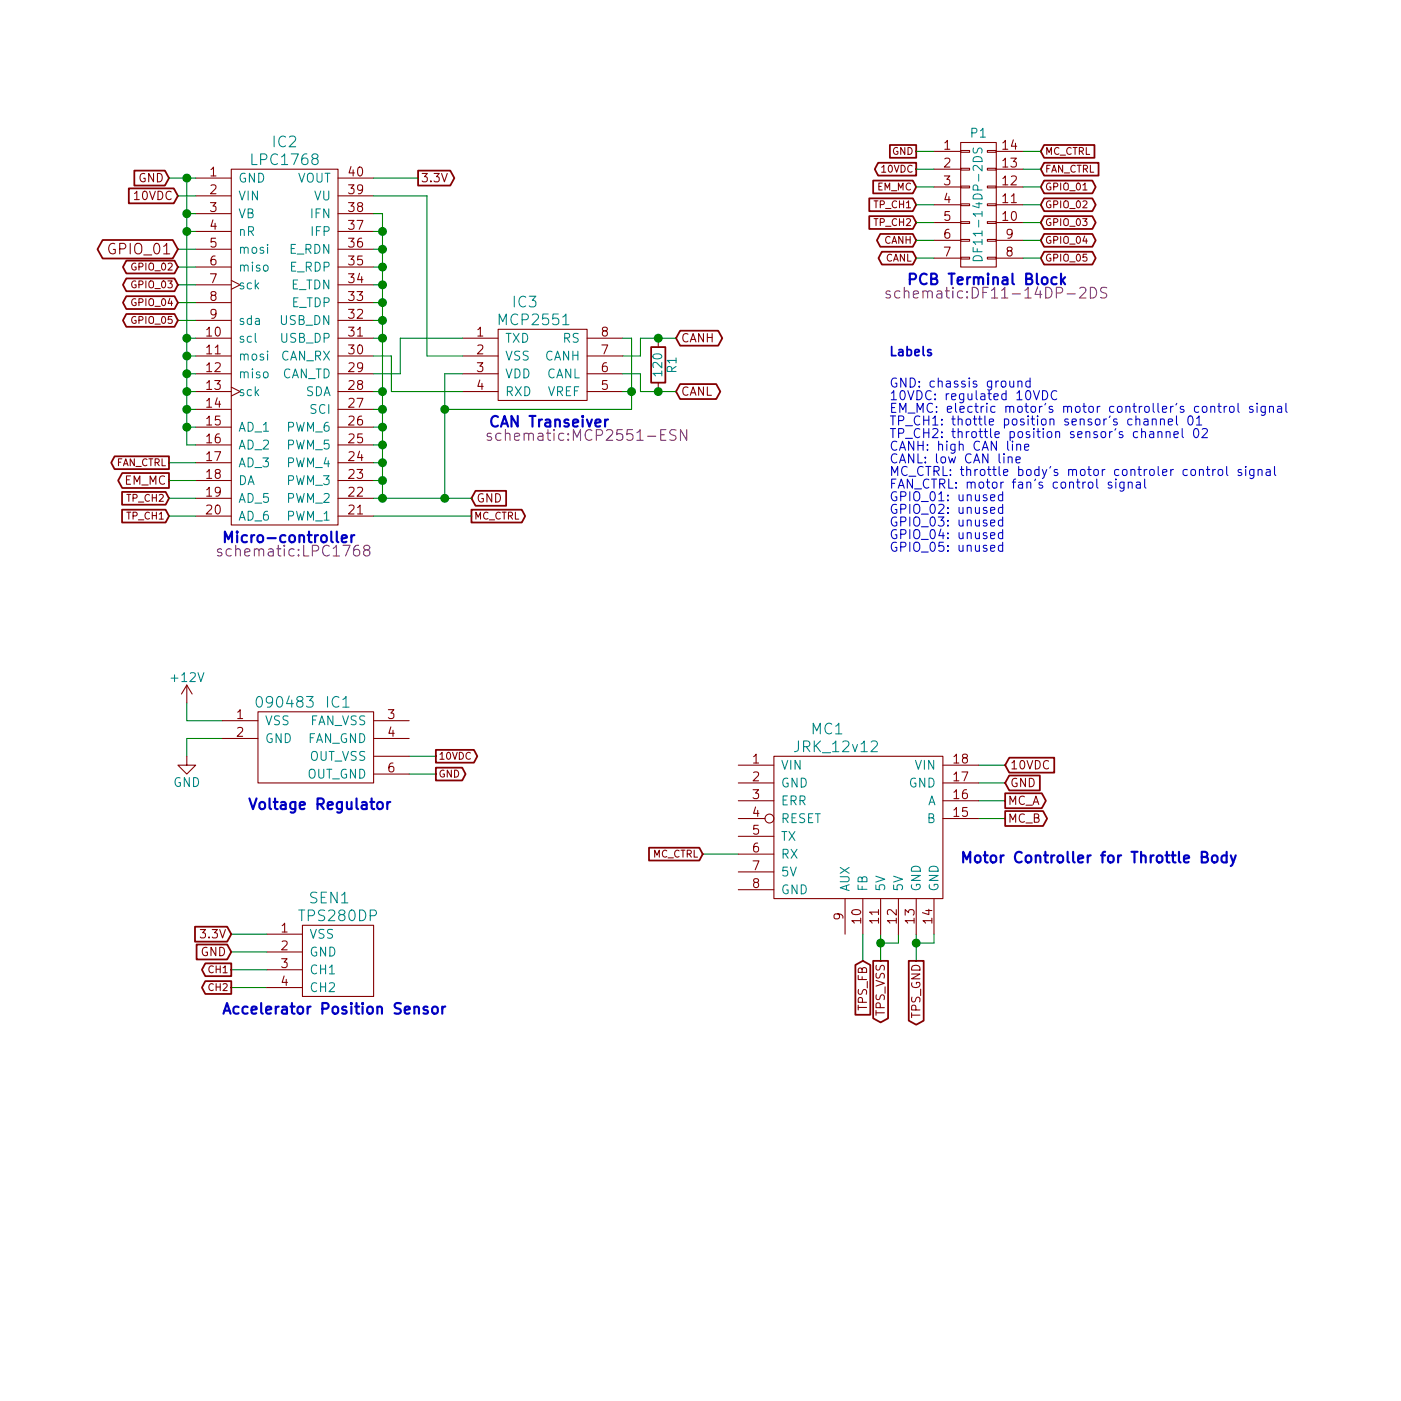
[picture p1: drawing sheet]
<svg xmlns="http://www.w3.org/2000/svg" width="200mm" height="200mm" viewBox="0 0 200 200" stroke-linecap="round" stroke-linejoin="round" font-family="sans-serif">
<g fill="none" stroke="#840000" stroke-width=".15">
<path d="M27.9 25.4h5.1M27.9 28h5.1M27.9 30.5h5.1M27.9 33h5.1M27.9 35.6h5.1M27.9 38.1h5.1M33 24.2h15.3v50.8h-15.3zM48.3 25.4h5M48.3 28h5M48.3 30.5h5M48.3 33h5M48.3 35.6h5"/>
<path d="M48.3 38.1h5M133.3 21.6h3.9M133.3 24.2h3.9M133.3 26.7h3.9M133.3 29.2h3.9M133.3 31.8h3.9M133.3 34.3h3.9M133.3 36.9h3.9M137.2 36.7h1.2v.3h-1.2zM137.2 34.2h1.2v.2h-1.2zM137.2 31.6h1.2v.3h-1.2zM137.2 29.1h1.2v.3h-1.2z"/>
<path d="M137.2 26.6h1.2v.2h-1.2zM137.2 24h1.2v.3h-1.2zM137.2 21.5h1.2v.2h-1.2zM137.2 20.3h5v17.8h-5zM141 36.7h1.2v.3h-1.2zM141 34.2h1.2v.2h-1.2zM141 31.6h1.2v.3h-1.2zM141 29.1h1.2v.3h-1.2zM141 26.6h1.2v.2h-1.2zM141 24h1.2v.3h-1.2zM141 21.5h1.2v.2h-1.2zM142.2 21.6h3.8"/>
<path d="M142.2 24.2h3.8M142.2 26.7h3.8M142.2 29.2h3.8M142.2 31.8h3.8M142.2 34.3h3.8M142.2 36.9h3.8M154.6 27.1h.6M27.9 40.7h5.1M27.9 43.2h5.1M27.9 45.7h5.1M27.9 48.3h5.1M27.9 50.8h5.1"/>
<path d="M27.9 53.4h5.1M27.9 55.9h5.1M27.9 58.4h5.1M33 40l1.3 .7-1.3 .6M33 55.3l1.3 .6-1.3 .6M48.3 40.7h5M48.3 43.2h5M48.3 45.7h5M48.3 48.3h5M48.3 50.8h5M48.3 53.4h5M48.3 55.9h5"/>
<path d="M48.3 58.4h5M66 48.3h5.1M66 50.8h5.1M66 53.4h5.1M66 55.9h5.1M71.1 47h12.7v10.2h-12.7zM83.8 48.3h5.1M83.8 50.8h5.1M83.8 53.4h5.1M83.8 55.9h5.1M94 48.3v1.3M94 54.6v1.3"/>
<path d="M27.9 73.7h5.1M27.9 71.1h5.1M27.9 68.6h5.1M27.9 66.1h5.1M27.9 61h5.1M27.9 63.5h5.1M48.3 73.7h5M48.3 71.1h5M48.3 68.6h5M48.3 66.1h5M48.3 61h5M48.3 63.5h5"/>
<path d="M26.7 97.8l-.8 1.3M26.7 97.8v2.6M26.7 97.8l.7 1.3M26.7 108v1.2h1.2l-1.2 1.3-1.3-1.3h1.3M31.7 102.9h5.1M31.7 105.4h5.1M36.8 101.6h16.5v10.2h-16.5zM53.3 102.9h5.1M53.3 105.4h5.1M53.3 110.5h5.1M53.3 108h5.1M105.4 109.2h5.1"/>
<path d="M105.4 111.8h5.1M105.4 114.3h5.1M105.4 116.9h3.8M105.4 119.4h5.1M110.5 108h24.1v20.3h-24.1zM134.6 109.2h5.1M134.6 111.8h5.1M134.6 114.3h5.1M134.6 116.9h5.1M38.1 133.4h5.1M38.1 135.9h5.1M38.1 138.5h5.1"/>
<path d="M43.2 132.1h10.1v10.2h-10.1zM105.4 121.9h5.1M105.4 124.5h5.1M105.4 127h5.1M120.6 128.3v5.1M123.2 128.3v5.1M125.7 128.3v5.1M128.3 128.3v5.1M130.8 128.3v5.1M133.3 128.3v5.1M38.1 141h5.1"/>
<circle cx="109.9" cy="116.9" r=".63"/>
</g>
<path d="M127.1 41.6l-.4-.1-.2 .3 .1 .2 .5 .1 .1 .2-.1 .2h-.2h-.4M128.5 41.6a.48 .48 0 0 0-.7 .1l-.1 .6a.48 .48 0 0 0 .8 .2M155.7 41a.77 .77 0 0 1 .9 .8 .77 .77 0 0 1-.9 .7zM158 41.1a.62 .62 0 0 0-.8 .1 .36 .36 0 0 0 .2 .6 .53 .53 0 0 1 .6 .3l-.1 .3a.62 .62 0 0 1-.8 .1M31.6 78.4h-.3l-.3 .2 .1 .2 .5 .1 .1 .2-.1 .2-.1 .1-.5-.1M52.2 78.5l-.3-.3 .1-.2a.48 .48 0 0 1 .7 0l.1 .2-.3 .3a.47 .47 0 0 0-.6 .3v.3a.48 .48 0 0 0 .5 .3 .48 .48 0 0 0 .4-.3v-.3l-.3-.3M70.1 61.9l-.3-.1-.3 .3 .1 .2 .5 .1 .1 .2-.1 .2-.1 .1-.5-.1M96.5 61.4a.62 .62 0 0 0-.8 .1 .36 .36 0 0 0 .2 .6 .53 .53 0 0 1 .6 .3l-.1 .3a.62 .62 0 0 1-.8 .1M98 61.3v1.6l-.8-1.6v1.6" fill="none" stroke="#840084" stroke-width=".15"/>
<g fill="none" stroke="#840000" stroke-width=".25">
<path d="M14.7 34.3h10l.7 1.3-.7 1.3h-10l-.8-1.3zM18 37.2h6.9l.5 .9-.5 .9h-6.9l-.4-.9zM18 39.8h6.9l.5 .9-.5 .9h-6.9l-.4-.9zM18.4 26.9h6.4l.6 1.1-.6 1h-6.4zM19.2 24.4h4.3l.6 1-.6 1.1h-4.3zM59.7 24.4h4.6l.6 1-.6 1.1h-4.6zM124.1 28.3h6.2l.5 .9-.5 .9h-6.2zM124.1 30.9h6.2l.5 .9-.5 .9h-6.2zM124.7 25.8h5.6l.5 .9-.5 .9h-5.6zM125.4 23.2h5.4v1.9h-5.4l-.5-.9zM125.7 33.4h4.6l.5 .9-.5 .9h-4.6l-.5-.9zM125.9 35.9h4.4l.5 1-.5 .9h-4.4l-.5-.9z"/>
<path d="M127.1 20.7h3.7v1.8h-3.7zM149.1 20.7h7.2v1.8h-7.2l-.5-.9zM149.1 23.2h7.7v1.9h-7.7l-.5-.9zM149.1 25.8h6.9l.4 .9-.4 .9h-6.9l-.5-.9zM149.1 28.3h6.9l.4 .9-.4 .9h-6.9l-.5-.9zM149.1 30.9h6.9l.4 .9-.4 .9h-6.9l-.5-.9zM149.1 33.4h6.9l.4 .9-.4 .9h-6.9l-.5-.9zM149.1 35.9h6.9l.4 1-.4 .9h-6.9l-.5-.9zM18 42.3h6.9l.5 .9-.5 .9h-6.9l-.4-.9zM18 44.8h6.9l.5 .9-.5 1h-6.9l-.4-1zM93 49.6h2v5h-2zM97.1 47.2h5.4l.6 1.1-.6 1.1h-5.4l-.6-1.1z"/>
<path d="M97.1 54.8h5.2l.5 1.1-.5 1.1h-5.2l-.6-1.1zM16.4 65.2h7.7v1.8h-7.7l-.5-.9zM17.4 70.2h6.2l.5 .9-.5 1h-6.2zM17.4 72.8h6.2l.5 .9-.5 .9h-6.2zM17.4 67.5h6.7v2.2h-6.7l-.5-1.1zM67.3 72.8h7.2l.5 .9-.5 .9h-7.2zM67.9 70.1h4.4v2.1h-4.4l-.6-1.1zM62.2 109.6h3.8l.5 .9-.5 .9h-3.8zM62.2 107.1h5.5l.4 .9-.4 .9h-5.5zM143.5 115.8h5.4l.6 1.1-.6 1h-5.4zM143.5 113.3h5.2l.6 1-.6 1.1h-5.2zM144.1 110.7h4.4v2.2h-4.4l-.6-1.1z"/>
<path d="M144.1 108.2h6.4v2.1h-6.4l-.6-1.1zM27.8 132.3h4.6l.6 1.1-.6 1h-4.6zM28.1 134.8h4.3l.6 1.1-.6 1.1h-4.3zM29.3 137.5h3.7v1.9h-3.7l-.5-.9zM92.7 121h7.1l.5 .9-.5 1h-7.1zM122.1 137.8l1.1-.6 1.1 .6v7.1h-2.2zM124.7 137.2h2.1v8.2l-1.1 .6-1-.6zM129.7 137.2h2.2v8.5l-1.1 .6-1.1-.6zM29.3 140.1h3.7v1.8h-3.7l-.5-.9z"/>
</g>
<g fill="none" stroke="#0000c2" stroke-width=".3">
<path d="M150.9 39.6a.48 .48 0 0 0-.7 .1l-.1 .6a.48 .48 0 0 0 .8 .2M151.5 39.1v1.5M152.1 39.6l-.6 .6M86.8 59.9l-.3 .1-.1 .2M151.6 40l.5 .6M48.8 76.9l.7-.1v-.3l-.5-.1-.2 .2 .1 .7 .1 .1 .5-.1M50.2 76.4v1M50.6 76.4l-.3 .1-.1 .2M35.6 114l.5 1.5 .5-1.5M171.6 122.4l.6-.1a.36 .36 0 0 0 .2-.4 .36 .36 0 0 0-.3-.3h-.5v1.5h.6a.4 .4 0 0 0 .3-.3 .4 .4 0 0 0-.2-.4h-.2M173.1 122.3a.42 .42 0 0 1 .4-.2 .42 .42 0 0 1 .3 .3v.5a.43 .43 0 0 1-.4 .3 .43 .43 0 0 1-.4-.3zM175.1 122.2a.48 .48 0 0 0-.6 .1l-.1 .6a.48 .48 0 0 0 .7 .2"/>
<path d="M175.1 121.6v1.5M175.7 122.1l.4 1M176.4 122.1l-.5 1.4-.2 .1M61 143.8l-.3-.1-.2 .2v.2l.5 .2 .1 .1-.1 .3h-.1h-.4M61.8 143.9a.42 .42 0 0 1 .4-.2 .42 .42 0 0 1 .3 .3v.4a.43 .43 0 0 1-.4 .3 .43 .43 0 0 1-.4-.3zM63.1 143.7v1M63.6 143.7l-.3 .1-.2 .2"/>
</g>
<g fill="none" stroke="#008400" stroke-width=".15">
<path d="M24.1 25.4h3.8M25.4 38.1h2.5M25.4 35.6h2.5M25.4 28h2.5M26.7 25.4v38.1h1.2M26.7 33h1.2M26.7 30.5h1.2M53.3 38.1h1.3M53.3 35.6h1.3M53.3 33h1.3M53.3 30.5h1.3v40.6M53.3 28h7.7v22.8h5"/>
<path d="M53.3 25.4h6.4M130.8 21.6h2.5M130.8 24.2h2.5M130.8 26.7h2.5M130.8 29.2h2.5M130.8 31.8h2.5M130.8 34.3h2.5M130.8 36.9h2.5M146 21.6h2.6M146 24.2h2.6M146 26.7h2.6M146 29.2h2.6"/>
<path d="M146 31.8h2.6M146 34.3h2.6M146 36.9h2.6M25.4 45.7h2.5M25.4 43.2h2.5M25.4 40.7h2.5M26.7 53.4h1.2M26.7 55.9h1.2M26.7 58.4h1.2M26.7 48.3h1.2M26.7 50.8h1.2M53.3 55.9h1.3"/>
<path d="M53.3 50.8h2.6v5.1h10.1M53.3 58.4h1.3M53.3 48.3h1.3M53.3 45.7h1.3M53.3 43.2h1.3M53.3 40.7h1.3M66 48.3h-8.9v5.1h-3.8M66 53.4h-2.5v17.7M88.9 53.4h2.5v2.5h5.1M88.9 55.9h1.3M88.9 48.3h1.3v10.1h-26.7M96.5 48.3h-5.1v2.5h-2.5"/>
<path d="M24.1 66.1h3.8M24.1 68.6h3.8M24.1 71.1h3.8M24.1 73.7h3.8M26.7 61h1.2M53.3 61h1.3M53.3 63.5h1.3M53.3 66.1h1.3M53.3 68.6h1.3M53.3 71.1h14M53.3 73.7h14M26.7 100.4v2.5h5"/>
<path d="M31.7 105.4h-5v2.6M58.4 108h3.8M58.4 110.5h3.8M139.7 116.9h3.8M139.7 114.3h3.8M139.7 111.8h3.8M139.7 109.2h3.8M33 133.4h5.1M33 135.9h5.1M33 138.5h5.1M100.3 121.9h5.1M123.2 133.4v3.8"/>
<path d="M125.7 133.4v3.8M128.3 133.4v1.2h-2.6M130.8 133.4v3.8M133.3 133.4v1.2h-2.5M33 141h5.1"/>
</g>
<g fill="#008400" stroke="#008400" stroke-width=".25">
<circle cx="54.6" cy="71.1" r=".51"/>
<circle cx="26.7" cy="30.5" r=".51"/>
<circle cx="26.7" cy="25.4" r=".51"/>
<circle cx="54.6" cy="48.3" r=".51"/>
<circle cx="54.6" cy="55.9" r=".51"/>
<circle cx="54.6" cy="58.4" r=".51"/>
<circle cx="54.6" cy="61" r=".51"/>
<circle cx="54.6" cy="63.5" r=".51"/>
<circle cx="54.6" cy="66.1" r=".51"/>
<circle cx="54.6" cy="68.6" r=".51"/>
<circle cx="54.6" cy="45.7" r=".51"/>
<circle cx="54.6" cy="43.2" r=".51"/>
<circle cx="54.6" cy="40.7" r=".51"/>
<circle cx="54.6" cy="38.1" r=".51"/>
<circle cx="54.6" cy="35.6" r=".51"/>
<circle cx="54.6" cy="33" r=".51"/>
<circle cx="26.7" cy="33" r=".51"/>
<circle cx="26.7" cy="48.3" r=".51"/>
<circle cx="26.7" cy="50.8" r=".51"/>
<circle cx="26.7" cy="53.4" r=".51"/>
<circle cx="26.7" cy="55.9" r=".51"/>
<circle cx="26.7" cy="58.4" r=".51"/>
<circle cx="26.7" cy="61" r=".51"/>
<circle cx="94" cy="55.9" r=".51"/>
<circle cx="94" cy="48.3" r=".51"/>
<circle cx="63.5" cy="71.1" r=".51"/>
<circle cx="63.5" cy="58.4" r=".51"/>
<circle cx="90.2" cy="55.9" r=".51"/>
<circle cx="125.7" cy="134.6" r=".51"/>
<circle cx="130.8" cy="134.6" r=".51"/>
</g>
<path d="M139 36.7a.69 .69 0 0 1 .8-.2 .69 .69 0 0 1 .4 .7h-1.3zM139 21.1l-.1 .5 .1 .2h.4l.2-.5 .4-.2 .2 .3-.1 .4" fill="none" stroke="#008484" stroke-width=".15"/>
<g fill="none" stroke="#0000c2" stroke-width=".15">
<path d="M144.2 54.4v.8l.4 .1 .1-.2M144.7 54.4v.9M145.3 54.5l.2-.1 .3 .1 .1 .8M145.3 54.4v.9M147.1 54.5l-.4-.1-.2 .2v.5l.2 .2 .4-.1M147.1 54v1.3M147.5 55.8l.5 1.3 .4-1.3M148.8 55.8a.68 .68 0 0 1 .8 .4 .68 .68 0 0 1-.2 .8l-.6 .1zM150.9 55.9a.52 .52 0 0 0-.7 0 .52 .52 0 0 0-.1 .6 .48 .48 0 0 0 .2 .5 .48 .48 0 0 0 .6-.1M163.3 59.9h.6v.8M164.5 59.9l.2-.1 .3 .1 .1 .8M164.5 59.8v.9"/>
<path d="M165.7 59.9l.2-.1 .3 .1v.8M165.7 59.8v.9M168 59.4v1.1l.1 .2M169.7 59.5l.3-.1a.81 .81 0 0 1 0 1.3l-.2-.1-.2-.2v-.5zM170.8 59.7l.4-.3v1.3M172.9 58.1l.2-.1 .3 .1v.8M172.9 58v.9M173.9 58h.4M174 57.6v1.1l.3 .2M174.8 58v.9M175.2 58l-.3 .1-.1 .1M175.6 58.1l.2-.1 .3 .1 .1 .5-.1 .2-.3 .1-.2-.1z"/>
<path d="M176.8 57.6v1.1l.1 .2M178.9 58.1a.31 .31 0 0 0-.5 .1v.2l.5 .1v.1l-.2 .3-.3-.1M179.5 57.6v.1l.1-.1h-.1v.1M179.5 58v.9M180.6 58v1.2a.35 .35 0 0 1-.5 0M180.6 58.1l-.3-.1-.3 .2 .1 .6 .2 .1 .3-.1M181.3 58.1l.1-.1 .4 .1v.8M181.3 58v.9M182.4 58.1h.5l.1 .8M183 58.3l-.5 .1a.27 .27 0 0 0-.1 .2 .27 .27 0 0 0 .1 .3l.5-.1M183.6 57.6v1.1l.2 .2M141.4 71.1l.6-.2v-.2l-.4-.1-.2 .2 .1 .6 .1 .1 .4-.1"/>
<path d="M141.4 72.9l.6-.2v-.2l-.4-.1-.2 .2 .1 .6 .1 .1 .4-.1M141.4 74.7l.6-.2v-.2l-.4-.1-.2 .2 .1 .6 .1 .1 .4-.1M141.4 76.5l.6-.1v-.3l-.4-.1-.2 .2 .1 .6 .1 .1 .4-.1M141.4 78.3l.6-.1v-.3h-.4l-.2 .1 .1 .6 .1 .1 .4-.1M143.2 70.7l-.4-.1-.3 .3 .1 .5 .2 .1 .4-.1M143.2 72.5l-.4-.1-.3 .3 .1 .5 .2 .1 .4-.1M143.2 74.3l-.4-.1-.3 .3 .1 .5 .2 .1 .4-.1M143.2 76.1l-.4-.1-.3 .3 .1 .5 .2 .1 .4-.1M143.2 77.9h-.4l-.3 .2 .1 .5 .2 .1 .4-.1M143.2 70.2v1.3M143.2 72v1.3M143.2 73.8v1.3"/>
<path d="M143.2 75.6v1.3M143.2 77.4v1.3M143.9 65.3l.2-.1 .3 .1 .1 .8M143.9 65.2v.9M145.1 65.7l.6-.2-.1-.2-.4-.1-.1 .2v.6l.1 .1 .4-.1M145.2 63.5l.1-.1 .4 .1v.8M145.2 63.4v.9M146.3 63.9l.6-.2-.1-.2-.3-.1-.2 .2v.6l.2 .1 .3-.1M158.7 68.9a.31 .31 0 0 0-.5 .1l.1 .2 .4 .1 .1 .1-.2 .3-.4-.1M159.3 68.8v.9M160.5 68.8l-.1 1.2a.35 .35 0 0 1-.5 .1M160.5 68.9l-.4-.1-.2 .3v.5l.2 .1 .4-.1"/>
<path d="M161.1 68.9l.2-.1 .3 .1v.8M161.1 68.8v.9M162.3 68.9h.5v.8M162.8 69.1l-.4 .1a.27 .27 0 0 0-.2 .2 .27 .27 0 0 0 .2 .3l.4-.1M163.4 68.4v1.1l.2 .2M163.9 60.1l-.4 .1a.27 .27 0 0 0-.2 .2 .27 .27 0 0 0 .2 .3l.4-.1M164.2 61.7h.5v.8M164.7 61.9l-.4 .1a.27 .27 0 0 0-.2 .2 .27 .27 0 0 0 .2 .3l.4-.1M165.3 61.7l.2-.1 .3 .1 .1 .8M165.3 61.6v.9M166.5 61.7l.2-.1 .3 .1 .1 .8M166.5 61.6v.9"/>
<path d="M166.8 60.2l.6-.1v-.2l-.4-.1-.2 .2 .1 .6 .1 .1 .4-.1M167.6 62.1l.6-.2v-.2l-.4-.1-.2 .2 .1 .6 .1 .1 .4-.1M168.8 61.2v1.1l.2 .2M170.5 61.3l.3-.1a.81 .81 0 0 1 0 1.3l-.2-.1-.1-.2-.1-.5zM170.8 60.7h.8M171.7 61.3l.4-.1 .2 .1 .1 .2-.8 1h.8M172.2 67h.5M172.4 66.6v1.1l.3 .2M173.2 67v.9M173.5 67l-.2 .1-.1 .2M174 67.1l.1-.1 .4 .1 .1 .5-.1 .2-.4 .1-.1-.1zM175.1 66.6v1.1l.2 .2"/>
<path d="M177.2 67.1a.31 .31 0 0 0-.4 .1v.2l.4 .1 .1 .1-.2 .3-.3-.1M177.9 66.6v.1v-.1v.1M177.9 67v.9M179 67v1.2a.35 .35 0 0 1-.5 0M179 67.1l-.4-.1-.2 .3 .1 .5 .1 .1 .4-.1M179.6 67.1l.2-.1 .3 .1 .1 .8M179.6 67v.9M180.8 67.1h.5l.1 .8M181.4 67.3l-.5 .1a.27 .27 0 0 0-.2 .2 .27 .27 0 0 0 .2 .3l.5-.1M182 66.6v1.1l.1 .2"/>
</g>
<g font-size="2.1" fill="#008484">
<text x="36.2" y="23.6">LPC1768</text>
<text x="39" y="21">IC2</text>
<text x="71.5" y="46.4">MCP2551</text>
<text x="73.3" y="43.9">IC3</text>
<text x="37.1" y="101">090483</text>
<text x="46.6" y="101">IC1</text>
<text x="113.7" y="107.4">JRK_12v12</text>
<text x="115.9" y="104.9">MC1</text>
<text x="43" y="131.5">TPS280DP</text>
<text x="44.2" y="129">SEN1</text>
</g>
<text font-size="2.1" fill="#840000" x="15.8" y="36.3">GPIO_01</text>
<g font-size="2.1" fill="#840084">
<text x="129.5" y="40.7">PCB Terminal Block</text>
<text x="128.7" y="42.6">schematic:DF11-14DP-2DS</text>
<text x="71" y="62.9">schematic:MCP2551-ESN</text>
<text x="31.9" y="79.5">schematic:LPC1768</text>
</g>
<g font-size="2.1" fill="#0000c2">
<text x="69.8" y="61">CAN Transeiver</text>
<text x="31.7" y="77.5">Micro-controller</text>
<text x="37.7" y="115.6">Voltage Regulator</text>
<text x="137.2" y="123.2">Motor Controller for Throttle Body</text>
<text x="31.7" y="144.8">Accelerator Position Sensor</text>
</g>
<g font-size="1.8" fill="#840000">
<text x="134.8" y="21.4">1</text>
<text x="134.8" y="23.9">2</text>
<text x="143.2" y="23.9">13</text>
<text x="143.2" y="21.4">14</text>
<text x="30" y="25.2">1</text>
<text x="30" y="27.7">2</text>
<text x="49.8" y="25.2">40</text>
<text x="49.8" y="27.7">39</text>
<text x="134.8" y="26.4">3</text>
<text x="134.8" y="29">4</text>
<text x="143.2" y="29">11</text>
<text x="143.2" y="26.4">12</text>
<text x="30" y="30.3">3</text>
<text x="30" y="32.8">4</text>
<text x="30" y="35.3">5</text>
<text x="49.8" y="35.3">36</text>
<text x="49.8" y="32.8">37</text>
<text x="49.8" y="30.3">38</text>
<text x="134.8" y="31.5">5</text>
<text x="134.8" y="34.1">6</text>
<text x="143.2" y="31.5">10</text>
<text x="143.7" y="34.1">9</text>
<text x="30" y="37.9">6</text>
<text x="30" y="40.4">7</text>
<text x="49.8" y="40.4">34</text>
<text x="49.8" y="37.9">35</text>
<text x="134.8" y="36.6">7</text>
<text x="143.7" y="36.6">8</text>
<text x="30" y="43">8</text>
<text x="30" y="45.5">9</text>
<text x="49.8" y="45.5">32</text>
<text x="49.8" y="43">33</text>
<text x="29.5" y="48">10</text>
<text x="29.5" y="50.6">11</text>
<text x="29.5" y="53.1">12</text>
<text x="49.8" y="50.6">30</text>
<text x="49.8" y="48">31</text>
<text x="49.8" y="53.1">29</text>
<text x="68.1" y="48">1</text>
<text x="68.1" y="50.6">2</text>
<text x="68.1" y="53.1">3</text>
<text x="85.9" y="53.1">6</text>
<text x="85.9" y="50.6">7</text>
<text x="85.9" y="48">8</text>
<text x="29.5" y="55.7">13</text>
<text x="29.5" y="58.2">14</text>
<text x="49.8" y="58.2">27</text>
<text x="49.8" y="55.7">28</text>
<text x="68.1" y="55.7">4</text>
<text x="85.9" y="55.7">5</text>
<text x="29.5" y="60.7">15</text>
<text x="29.5" y="63.3">16</text>
<text x="29.5" y="65.8">17</text>
<text x="49.8" y="65.8">24</text>
<text x="49.8" y="63.3">25</text>
<text x="49.8" y="60.7">26</text>
<text x="29.5" y="68.4">18</text>
<text x="29.5" y="70.9">19</text>
<text x="49.8" y="70.9">22</text>
<text x="49.8" y="68.4">23</text>
<text x="29.5" y="73.4">20</text>
<text x="49.8" y="73.4">21</text>
<text x="33.8" y="102.6">1</text>
<text x="33.8" y="105.2">2</text>
<text x="55.4" y="102.6">3</text>
<text x="55.4" y="105.2">4</text>
<text x="55.4" y="110.3">6</text>
<text x="107.5" y="109">1</text>
<text x="107.5" y="111.5">2</text>
<text x="136.2" y="111.5">17</text>
<text x="136.2" y="109">18</text>
<text x="107.5" y="114.1">3</text>
<text x="107.5" y="116.6">4</text>
<text x="107.5" y="119.2">5</text>
<text x="136.2" y="116.6">15</text>
<text x="136.2" y="114.1">16</text>
<text x="107.5" y="121.7">6</text>
<text x="107.5" y="124.2">7</text>
<text x="107.5" y="126.8">8</text>
<text x="120.4" y="131.3" transform="rotate(-90 120.4 131.3)">9</text>
<text x="122.9" y="131.8" transform="rotate(-90 122.9 131.8)">10</text>
<text x="125.5" y="131.8" transform="rotate(-90 125.5 131.8)">11</text>
<text x="128" y="131.8" transform="rotate(-90 128 131.8)">12</text>
<text x="130.6" y="131.8" transform="rotate(-90 130.6 131.8)">13</text>
<text x="133.1" y="131.8" transform="rotate(-90 133.1 131.8)">14</text>
<text x="40.2" y="133.1">1</text>
<text x="40.2" y="135.7">2</text>
<text x="40.2" y="138.2">3</text>
<text x="40.2" y="140.7">4</text>
</g>
<g font-size="1.8" fill="#008484">
<text x="138.6" y="19.6">P1</text>
<text x="34" y="26.1">GND</text>
<text x="34" y="28.6">VIN</text>
<text x="42.3" y="26.1">VOUT</text>
<text x="44.8" y="28.6">VU</text>
<text x="34" y="31.1">VB</text>
<text x="34" y="33.7">nR</text>
<text x="44.4" y="31.1">IFN</text>
<text x="44.5" y="33.7">IFP</text>
<text x="140.3" y="35.9" transform="rotate(-90 140.3 35.9)">DF11-14DP-2DS</text>
<text x="34" y="36.2">mosi</text>
<text x="34" y="38.8">miso</text>
<text x="34" y="41.3">sck</text>
<text x="41.2" y="36.2">E_RDN</text>
<text x="41.4" y="38.8">E_RDP</text>
<text x="41.5" y="41.3">E_TDN</text>
<text x="34" y="46.4">sda</text>
<text x="40" y="46.4">USB_DN</text>
<text x="41.6" y="43.8">E_TDP</text>
<text x="34" y="48.9">scl</text>
<text x="34" y="51.5">mosi</text>
<text x="40" y="51.5">CAN_RX</text>
<text x="40.1" y="48.9">USB_DP</text>
<text x="72.1" y="48.9">TXD</text>
<text x="72.1" y="51.5">VSS</text>
<text x="77.7" y="51.5">CANH</text>
<text x="80.3" y="48.9">RS</text>
<text x="94.5" y="53.6" transform="rotate(-90 94.5 53.6)">120</text>
<text x="96.6" y="53.2" transform="rotate(-90 96.6 53.2)">R1</text>
<text x="34" y="54">miso</text>
<text x="34" y="56.5">sck</text>
<text x="40.1" y="54">CAN_TD</text>
<text x="43.5" y="56.5">SDA</text>
<text x="44.3" y="59.1">SCI</text>
<text x="72.1" y="54">VDD</text>
<text x="72.1" y="56.5">RXD</text>
<text x="77.9" y="54">CANL</text>
<text x="78.1" y="56.5">VREF</text>
<text x="34" y="61.6">AD_1</text>
<text x="34" y="64.2">AD_2</text>
<text x="40.9" y="64.2">PWM_5</text>
<text x="40.9" y="61.6">PWM_6</text>
<text x="34" y="66.7">AD_3</text>
<text x="34" y="69.2">DA</text>
<text x="34" y="71.8">AD_5</text>
<text x="40.9" y="71.8">PWM_2</text>
<text x="40.9" y="69.2">PWM_3</text>
<text x="40.9" y="66.7">PWM_4</text>
<text x="34" y="74.3">AD_6</text>
<text x="40.9" y="74.3">PWM_1</text>
<text x="24.6" y="97.4">+12V</text>
<text x="37.8" y="103.5">VSS</text>
<text x="37.8" y="106.1">GND</text>
<text x="43.8" y="106.1">FAN_GND</text>
<text x="44.2" y="103.5">FAN_VSS</text>
<text x="24.7" y="112.3">GND</text>
<text x="43.7" y="111.2">OUT_GND</text>
<text x="44.1" y="108.6">OUT_VSS</text>
<text x="111.5" y="109.9">VIN</text>
<text x="111.5" y="112.4">GND</text>
<text x="129.7" y="112.4">GND</text>
<text x="130.7" y="109.9">VIN</text>
<text x="111.5" y="115">ERR</text>
<text x="111.5" y="117.5">RESET</text>
<text x="132.3" y="117.5">B</text>
<text x="132.3" y="115">A</text>
<text x="111.5" y="120">TX</text>
<text x="111.5" y="122.6">RX</text>
<text x="111.5" y="125.1">5V</text>
<text x="111.5" y="127.7">GND</text>
<text x="121.3" y="127.3" transform="rotate(-90 121.3 127.3)">AUX</text>
<text x="123.8" y="127.3" transform="rotate(-90 123.8 127.3)">FB</text>
<text x="126.4" y="127.3" transform="rotate(-90 126.4 127.3)">5V</text>
<text x="128.9" y="127.3" transform="rotate(-90 128.9 127.3)">5V</text>
<text x="131.4" y="127.3" transform="rotate(-90 131.4 127.3)">GND</text>
<text x="134" y="127.3" transform="rotate(-90 134 127.3)">GND</text>
<text x="44.2" y="134">VSS</text>
<text x="44.2" y="136.6">GND</text>
<text x="44.2" y="139.1">CH1</text>
<text x="44.2" y="141.6">CH2</text>
</g>
<g font-size="1.8" fill="#0000c2">
<text x="127" y="50.8">Labels</text>
<text x="127" y="55.3">GND: chassis ground</text>
<text x="127" y="57.1">10VDC: regulated 10VDC</text>
<text x="127" y="58.9">EM_MC: electric motor's motor controller's control signal</text>
<text x="127" y="60.7">TP_CH1: thottle position sensor's channel 01</text>
<text x="127" y="62.5">TP_CH2: throttle position sensor's channel 02</text>
<text x="127" y="64.3">CANH: high CAN line</text>
<text x="127" y="66.1">CANL: low CAN line</text>
<text x="127" y="67.9">MC_CTRL: throttle body's motor controler control signal</text>
<text x="127" y="69.7">FAN_CTRL: motor fan's control signal</text>
<text x="127" y="71.6">GPIO_01: unused</text>
<text x="127" y="73.4">GPIO_02: unused</text>
<text x="127" y="75.2">GPIO_03: unused</text>
<text x="127" y="77">GPIO_04: unused</text>
<text x="127" y="78.8">GPIO_05: unused</text>
</g>
<g font-size="1.7" fill="#840000">
<text x="19.3" y="28.5">10VDC</text>
<text x="19.7" y="26">GND</text>
<text x="60.1" y="26">3.3V</text>
<text x="97.3" y="48.9">CANH</text>
<text x="97.3" y="56.5">CANL</text>
<text x="17.7" y="69.2">EM_MC</text>
<text x="68" y="71.7">GND</text>
<text x="144.2" y="112.4">GND</text>
<text x="144.2" y="109.8">10VDC</text>
<text x="143.9" y="117.4">MC_B</text>
<text x="143.9" y="114.9">MC_A</text>
<text x="28.6" y="136.5">GND</text>
<text x="28.9" y="134">3.3V</text>
<text x="123.8" y="144.3" transform="rotate(-90 123.8 144.3)">TPS_FB</text>
<text x="126.3" y="145.1" transform="rotate(-90 126.3 145.1)">TPS_VSS</text>
<text x="131.4" y="145.4" transform="rotate(-90 131.4 145.4)">TPS_GND</text>
</g>
<g font-size="1.4" fill="#840000">
<text x="127.3" y="22.1">GND</text>
<text x="149.2" y="22.1">MC_CTRL</text>
<text x="124.9" y="29.7">TP_CH1</text>
<text x="125.2" y="27.2">EM_MC</text>
<text x="126" y="24.6">10VDC</text>
<text x="149.2" y="24.6">FAN_CTRL</text>
<text x="149.2" y="27.2">GPIO_01</text>
<text x="149.2" y="29.7">GPIO_02</text>
<text x="124.9" y="32.3">TP_CH2</text>
<text x="126.2" y="34.8">CANH</text>
<text x="149.2" y="32.3">GPIO_03</text>
<text x="149.2" y="34.8">GPIO_04</text>
<text x="19" y="38.6">GPIO_02</text>
<text x="19" y="41.1">GPIO_03</text>
<text x="126.3" y="37.3">CANL</text>
<text x="149.2" y="37.3">GPIO_05</text>
<text x="19" y="43.7">GPIO_04</text>
<text x="19" y="46.2">GPIO_05</text>
<text x="16.4" y="66.5">FAN_CTRL</text>
<text x="18.2" y="71.6">TP_CH2</text>
<text x="18.2" y="74.2">TP_CH1</text>
<text x="67.7" y="74.2">MC_CTRL</text>
<text x="62.6" y="111">GND</text>
<text x="62.6" y="108.5">10VDC</text>
<text x="93.1" y="122.4">MC_CTRL</text>
<text x="29.8" y="141.5">CH2</text>
<text x="29.8" y="138.9">CH1</text>
</g>
</svg>
